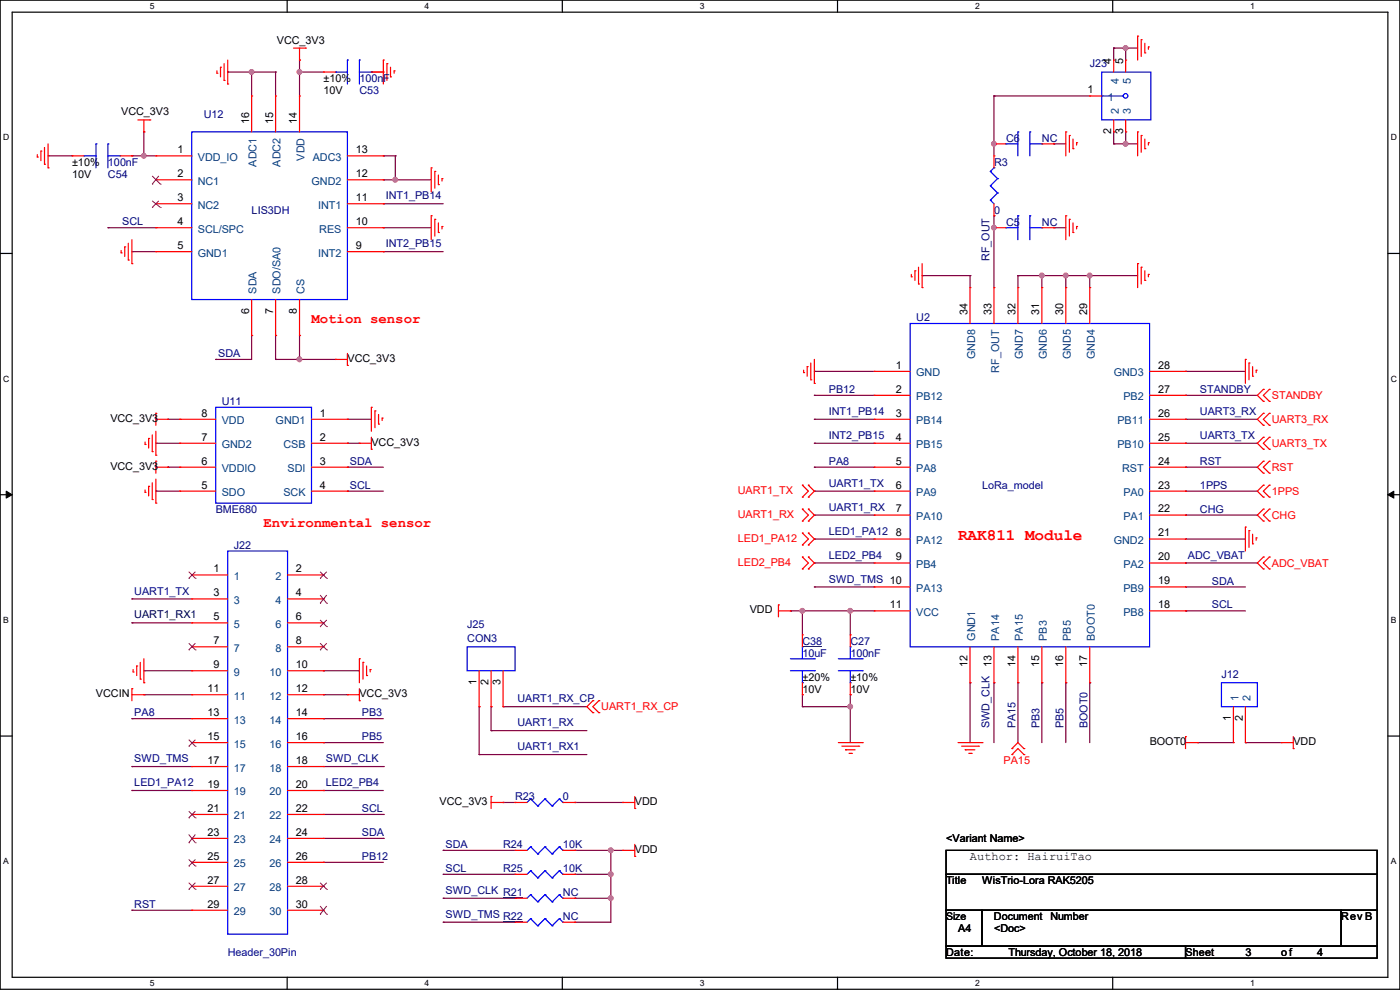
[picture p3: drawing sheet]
<svg xmlns="http://www.w3.org/2000/svg" width="297mm" height="210mm" viewBox="0 0 297 210" stroke-linecap="round" stroke-linejoin="round" font-family="sans-serif">
<path d="M0 0h297v209.8h-297zM2.6 2.6h291.8v204.7h-291.8z" fill="none" stroke="#000" stroke-width=".25"/>
<g fill="#fff">
<path d="M31.7 .3h1v2h-1z"/>
<path d="M31.7 207.6h1v1.9h-1z"/>
</g>
<path d="M60.9 0v2.6M60.9 207.3v2.5" fill="none" stroke="#000" stroke-width=".25"/>
<g fill="#fff">
<path d="M90.1 .3h1v2h-1z"/>
<path d="M90.1 207.6h1v1.9h-1z"/>
</g>
<path d="M119.3 0v2.6M119.3 207.3v2.5" fill="none" stroke="#000" stroke-width=".25"/>
<g fill="#fff">
<path d="M148.5 .3h.9v2h-.9z"/>
<path d="M148.5 207.6h.9v1.9h-.9z"/>
</g>
<path d="M177.7 0v2.6M177.7 207.3v2.5" fill="none" stroke="#000" stroke-width=".25"/>
<g fill="#fff">
<path d="M206.8 .3h1v2h-1z"/>
<path d="M206.8 207.6h1v1.9h-1z"/>
</g>
<path d="M236.1 0v2.6M236.1 207.3v2.5" fill="none" stroke="#000" stroke-width=".25"/>
<g fill="#fff">
<path d="M265.2 .3h1v2h-1z"/>
<path d="M265.2 207.6h1v1.9h-1z"/>
<path d="M.7 28.2h1.2v1.9h-1.2z"/>
<path d="M295.1 28.2h1.2v1.9h-1.2z"/>
<path d="M.7 79.3h1.2v2h-1.2z"/>
<path d="M295.1 79.3h1.2v2h-1.2z"/>
</g>
<path d="M0 53.8h2.6M294.4 53.8h2.6" fill="none" stroke="#000" stroke-width=".25"/>
<g fill="#fff">
<path d="M.7 130.5h1.2v2h-1.2z"/>
<path d="M295.1 130.5h1.1v2h-1.1z"/>
</g>
<path d="M0 104.9h2.6M294.4 104.9h2.6" fill="none" stroke="#000" stroke-width=".25"/>
<path d="M1.3 104.2l1.3 .7-1.3 .8zM294.4 104.9l1.3-.7v1.5z" fill="#000" stroke="#000" stroke-width=".21"/>
<g fill="#fff">
<path d="M.7 181.7h1.2v2h-1.2z"/>
<path d="M295.1 181.7h1.1v2h-1.1z"/>
</g>
<path d="M0 156.1h2.6M294.4 156.1h2.6M200.7 180.4h91.4v5.1h-91.4zM200.7 185.5h91.4v7.6h-91.4zM200.7 193.1h7.6v7.6h-7.6zM208.3 193.1h76.2v7.6h-76.2zM284.5 193.1h7.6v7.6h-7.6zM200.7 200.7h50.8v2.5h-50.8zM251.5 200.7h40.6v2.5h-40.6z" fill="none" stroke="#000" stroke-width=".25"/>
<g fill="none" stroke="#800040" stroke-width=".25">
<path d="M48.3 15.3h.1M48.3 15.3h10.2M53.4 15.3h.1M53.4 15.3v5.1M58.5 15.3h.1M58.5 15.3v5.1M63.5 12.7h.1M63.5 15.3h.1M63.5 12.7v7.7M63.5 15.3h5.1M78.8 15.3h.1M78.8 15.3h2.5"/>
<path d="M236.3 10.2h.1M236.3 10.2v2.5M236.3 10.2h5M238.8 10.2h.1M238.8 10.2v2.5M10.2 33.1h.1M10.2 33.1h5.1M28 33.1h.1M28 33.1h5.1M30.5 28h.1M30.5 33.1h.1M30.5 28v5.1"/>
<path d="M81.3 38.1h.1M81.3 33.1h.1M81.3 33.1h2.6M81.3 38.1h10.2M83.9 33.1h.1M83.9 38.1h.1M83.9 33.1v5M210.9 30.5h.1M210.9 20.4h.1M210.9 20.4v12.7M210.9 20.4h20.3M223.6 30.5h.1"/>
<path d="M223.6 30.5h2.5M236.3 28h.1M236.3 30.5h.1M236.3 30.5h5M236.3 28v2.5M238.8 28h.1M238.8 30.5h.1M238.8 28v2.5M22.9 48.3h.1M22.9 48.3h10.2M28 53.4h.1M28 53.4h5.1"/>
<path d="M81.3 53.4h.1M81.3 48.3h.1M81.3 43.2h.1M81.3 48.3h10.2M81.3 53.4h12.7M81.3 43.2h12.7M195.6 58.5h.1M195.6 58.5h10.2M205.8 58.5h.1M205.8 58.5v2.5M210.9 45.8h.1M210.9 48.3h.1"/>
<path d="M210.9 45.8v15.2M215.9 58.5h.1M215.9 58.5v2.5M215.9 58.5h25.4M221 58.5h.1M221 58.5v2.5M223.6 48.3h.1M223.6 48.3h2.5M226.1 58.5h.1M226.1 58.5v2.5M231.2 58.5h.1M231.2 58.5v2.5"/>
<path d="M45.8 76.2h.1M53.4 71.2h.1M53.4 71.2v5h-7.6M58.5 71.2h.1M58.5 76.2h.1M58.5 71.2v5M58.5 76.2h12.7M63.5 71.2h.1M63.5 76.2h.1M63.5 71.2v5M172.8 78.8h.1M172.8 78.8h12.7"/>
<path d="M251.5 78.8h.1M251.5 78.8h12.7M33.1 94h.1M33.1 94h5M35.6 88.9h.1M35.6 99.1h.1M35.6 88.9h2.5M35.6 99.1h2.5M73.7 88.9h.1M73.7 94h.1M73.7 99.1h.1M73.7 88.9h5.1"/>
<path d="M73.7 94h2.5M73.7 99.1h7.6M172.8 83.9h.1M172.8 88.9h.1M172.8 94h.1M172.8 99.1h.1M172.8 83.9h12.7M172.8 88.9h12.7M172.8 94h12.7M172.8 99.1h12.7M251.5 83.9h.1M251.5 88.9h.1"/>
<path d="M251.5 94h.1M251.5 99.1h.1M251.5 83.9h15.2M251.5 88.9h15.2M251.5 94h15.2M251.5 99.1h15.2M33.1 104.2h.1M33.1 104.2h5M73.7 104.2h.1M73.7 104.2h7.6M172.8 104.2h.1M172.8 109.3h.1"/>
<path d="M172.8 114.3h.1M172.8 119.4h.1M172.8 104.2h12.7M172.8 109.3h12.7M172.8 114.3h12.7M172.8 119.4h12.7M251.5 104.2h.1M251.5 109.3h.1M251.5 114.3h.1M251.5 119.4h.1M251.5 104.2h15.2M251.5 109.3h15.2"/>
<path d="M251.5 114.3h12.7M251.5 119.4h15.2M28 127h.1M28 132.1h.1M28 127h12.7M28 132.1h12.7M167.7 129.6h.1M167.7 129.6h17.8M170.2 129.6h.1M170.2 129.6v5.1M172.8 124.5h.1M172.8 124.5h12.7"/>
<path d="M180.4 129.6h.1M180.4 129.6v5.1M251.5 124.5h.1M251.5 129.6h.1M251.5 124.5h12.7M251.5 129.6h12.7M28 152.4h.1M28 152.4h12.7M30.5 142.3h.1M30.5 147.4h.1M30.5 142.3h10.2M30.5 147.4h10.2"/>
<path d="M68.6 142.3h.1M68.6 147.4h.1M68.6 152.4h.1M68.6 157.5h.1M68.6 142.3h7.6M68.6 152.4h12.7M68.6 147.4h5.1M68.6 157.5h12.7M101.6 149.9h.1M101.6 149.9v10.2M104.2 149.9h.1M104.2 155h.1"/>
<path d="M104.2 149.9v5.1M104.2 155h20.3M106.7 149.9h.1M106.7 149.9h17.8M170.2 147.4h.1M170.2 149.9h.1M170.2 147.4v2.5M170.2 149.9h10.2M180.4 147.4h.1M180.4 149.9h.1M180.4 147.4v10.1M205.8 144.8h.1"/>
<path d="M205.8 144.8v12.7M210.9 144.8h.1M210.9 144.8v12.7M215.9 144.8h.1M215.9 144.8v12.7M221 144.8h.1M221 144.8v12.7M226.1 144.8h.1M226.1 144.8v12.7M231.2 144.8h.1M231.2 144.8v12.7M254 157.5h.1"/>
<path d="M254 157.5h7.7M264.2 157.5h.1M264.2 157.5h7.6M28 167.7h.1M28 162.6h.1M28 167.7h12.7M28 162.6h12.7M68.6 167.7h.1M68.6 167.7h12.7M68.6 172.8h12.7M68.6 177.8h12.7M68.6 162.6h12.7"/>
<path d="M81.3 172.8h.1M81.3 177.8h.1M81.3 162.6h.1M101.6 160.1h.1M101.6 160.1h22.9M106.7 170.2h.1M106.7 170.2h2.6M122 170.2h.1M122 170.2h10.1M28 193.1h.1M28 193.1h12.7M68.6 182.9h.1"/>
<path d="M68.6 182.9h12.7M94 180.4h.1M94 185.5h.1M94 190.5h.1M94 195.6h.1M94 180.4h15.3M94 185.5h15.3M94 190.5h15.3M94 195.6h15.3M122 180.4h.1M122 185.5h.1M122 190.5h.1"/>
<path d="M122 195.6h.1M122 180.4h10.1M122 185.5h7.6M122 190.5h7.6M129.6 180.4h.1M129.6 185.5h.1M129.6 190.5h.1M129.6 180.4v15.2h-7.6"/>
</g>
<g fill="#f0f" stroke="#f0f" stroke-width=".25">
<circle cx="226.1" cy="58.4" r=".49"/>
<circle cx="221" cy="58.4" r=".49"/>
<circle cx="231.2" cy="58.4" r=".49"/>
<circle cx="170.2" cy="129.6" r=".49"/>
<circle cx="180.4" cy="129.6" r=".49"/>
<circle cx="180.4" cy="149.9" r=".49"/>
<circle cx="129.6" cy="180.4" r=".49"/>
<circle cx="210.8" cy="48.3" r=".49"/>
<circle cx="30.5" cy="33" r=".49"/>
<circle cx="63.5" cy="76.2" r=".49"/>
<circle cx="83.8" cy="38.1" r=".49"/>
<circle cx="53.4" cy="15.3" r=".49"/>
<circle cx="63.5" cy="15.3" r=".49"/>
<circle cx="210.8" cy="30.5" r=".49"/>
<circle cx="238.8" cy="30.5" r=".49"/>
<circle cx="238.8" cy="10.2" r=".49"/>
<circle cx="129.6" cy="190.5" r=".49"/>
<circle cx="129.6" cy="185.4" r=".49"/>
</g>
<g fill="none" stroke="#f00" stroke-width=".25">
<path d="M46 15.5h.1M46 15v.5M46.8 14.3h.1M46.8 14.3v2M47.5 17.1h.1M47.5 13.5v3.6M48.3 17.8h.1M48.3 12.7v5.1M62.3 10.2h2.5M63.5 12.7h.1M63.5 10.2v2.5M64.8 10.2h.1"/>
<path d="M68.6 15.3h.1M68.6 15.3h2.6M78.8 15.3h2.5M81.3 12.7h.1M81.3 15.3h.1M81.3 12.7v5.1M82.1 13.5h.1M82.1 13.5v3.6M82.8 16.3h.1M82.8 14.3v2M83.6 15h.1M83.6 15v.5"/>
<path d="M236.3 12.7h.1M236.3 12.7v2.6M238.8 12.7h.1M238.8 12.7v2.6M241.3 7.7h.1M241.3 7.7v5M242.1 8.4h.1M242.1 8.4v3.6M242.9 11.2h.1M242.9 9.2v2M243.6 9.9h.1M243.6 9.9v.6"/>
<path d="M7.9 33.3h.1M7.9 32.8v.5M8.7 32h.1M8.7 32v2.1M9.4 34.8h.1M9.4 31.3v3.5M10.2 35.6h.1M10.2 30.5v5.1M15.3 33.1h.1M15.3 33.1h2.5M25.4 33.1h2.6M28 33.1h.1"/>
<path d="M29.3 25.4h2.5M30.5 28h.1M30.5 25.4v2.6M31.8 25.4h.1M33.1 33.1h.1M33.1 38.1h.1M33.1 33.1h7.6M33.1 38.1h7.6M53.4 20.4h.1M53.4 20.4v7.6M58.5 20.4h.1M58.5 20.4v7.6"/>
<path d="M63.5 20.4h.1M63.5 20.4v7.6M73.7 33.1h7.6M73.7 38.1h7.6M81.3 33.1h.1M81.3 38.1h.1M91.5 35.6h.1M91.5 35.6v5.1M92.2 36.4h.1M92.2 36.4v3.5M93 39.2h.1M93 37.1v2.1"/>
<path d="M93.8 37.9h.1M93.8 37.9v.5M210.9 30.5h.1M210.9 33.1h.1M210.9 30.5h2.5M210.9 33.1v2.5M221 30.5h2.6M223.6 30.5h.1M226.1 28h.1M226.1 28v5.1M226.9 28.7h.1M226.9 28.7v3.6"/>
<path d="M227.6 31.5h.1M227.6 29.5v2M228.4 30.3h.1M228.4 30.3v.5M231.2 20.4h.1M231.2 20.4h2.5M236.3 28h.1M236.3 25.4v2.6M238.8 28h.1M238.8 25.4v2.6M241.3 28h.1M241.3 28v5.1"/>
<path d="M242.1 28.7h.1M242.1 28.7v3.6M242.9 31.5h.1M242.9 29.5v2M243.6 30.3h.1M243.6 30.3v.5M25.7 53.6h.1M25.7 53.1v.5M26.5 52.4h.1M26.5 52.4v2M27.2 55.2h.1M27.2 51.6v3.6"/>
<path d="M28 55.9h.1M28 50.8v5.1M33.1 43.2h.1M33.1 48.3h.1M33.1 53.4h.1M33.1 48.3h7.6M33.1 43.2h7.6M33.1 53.4h7.6M73.7 48.3h7.6M73.7 43.2h7.6M73.7 53.4h7.6M81.3 43.2h.1"/>
<path d="M81.3 48.3h.1M81.3 53.4h.1M91.5 45.8h.1M91.5 45.8v5M92.2 46.5h.1M92.2 46.5v3.6M93 49.3h.1M93 47.3v2M93.8 48h.1M93.8 48v.6M193.3 58.7h.1M193.3 58.2v.5"/>
<path d="M194.1 57.4h.1M194.1 57.4v2.1M194.9 56.7v3.5M195.6 55.9v5.1M210.9 48.3h.1M210.9 45.8h.1M210.9 48.3h2.5M210.9 43.2v2.6M221 48.3h2.6M223.6 48.3h.1M226.1 45.8h.1M226.1 45.8v5"/>
<path d="M226.9 46.5h.1M226.9 46.5v3.6M227.6 49.3h.1M227.6 47.3v2M228.4 48h.1M228.4 48v.6M241.3 55.9h.1M241.3 55.9v5.1M242.1 56.7h.1M242.1 56.7v3.5M242.9 59.5h.1M242.9 57.4v2.1"/>
<path d="M243.6 58.2h.1M243.6 58.2v.5M53.4 71.2h.1M53.4 63.5v7.7M58.5 71.2h.1M58.5 63.5v7.7M63.5 71.2h.1M63.5 63.5v7.7M71.2 76.2h.1M71.2 76.2h2.5M73.7 77.5h.1M73.7 75v2.5"/>
<path d="M170.5 79h.1M170.5 78.5v.5M171.2 77.8h.1M171.2 77.8v2M172 77v3.6M172.8 76.2v5.1M185.5 78.8h.1M185.5 78.8h7.6M194.9 60.2h.1M195.6 61h.1M205.8 61h.1M205.8 61v7.6"/>
<path d="M210.9 61h.1M210.9 61v7.6M215.9 61h.1M215.9 61v7.6M221 61h.1M221 61v7.6M226.1 61h.1M226.1 61v7.6M231.2 61h.1M231.2 61v7.6M243.9 78.8h7.6M251.5 78.8h.1"/>
<path d="M264.2 76.2h.1M264.2 76.2v5.1M265 77h.1M265 77v3.6M265.7 79.8h.1M265.7 77.8v2M266.5 78.5h.1M266.5 78.5v.5M30.8 94.3h.1M30.8 93.8v.5M31.5 93h.1M31.5 93v2"/>
<path d="M32.3 95.8h.1M32.3 92.2v3.6M33.1 87.7h.1M33.1 97.8h.1M33.1 96.6h.1M33.1 88.9h2.5M33.1 87.7v2.5M33.1 91.5v5.1M33.1 97.8v2.6M33.1 99.1h2.5M35.6 88.9h.1M35.6 99.1h.1"/>
<path d="M38.1 88.9h.1M38.1 94h.1M38.1 99.1h.1M38.1 94h7.7M38.1 88.9h7.7M38.1 99.1h7.7M66.1 94h7.6M66.1 88.9h7.6M66.1 99.1h7.6M73.7 88.9h.1M73.7 94h.1M73.7 99.1h.1"/>
<path d="M76.2 94h.1M76.2 94h2.6M78.8 95.3h.1M78.8 86.4h.1M78.8 86.4v5.1M78.8 92.8v2.5M79.5 87.2h.1M79.5 87.2v3.5M80.3 90h.1M80.3 87.9v2.1M81.1 88.7h.1M81.1 88.7v.5"/>
<path d="M172 80.6h.1M172.8 81.3h.1M185.5 83.9h.1M185.5 88.9h.1M185.5 94h.1M185.5 99.1h.1M185.5 94h7.6M185.5 88.9h7.6M185.5 99.1h7.6M185.5 83.9h7.6M243.9 94h7.6M243.9 88.9h7.6"/>
<path d="M243.9 99.1h7.6M243.9 83.9h7.6M251.5 83.9h.1M251.5 88.9h.1M251.5 94h.1M251.5 99.1h.1M268 87.7h.1M268 90.2h.1M268 92.8h.1M268 95.3h.1M268 82.6h.1M268 85.1h.1"/>
<path d="M268 97.8h.1M268 87.7l-1.3 1.2 1.3 1.3M268 92.8l-1.3 1.2 1.3 1.3M268 82.6l-1.3 1.3 1.3 1.2M268 97.8l-1.3 1.3 1.3 1.3M269.3 90.2h.1M269.3 87.7h.1M269.3 95.3h.1M269.3 92.8h.1M269.3 85.1h.1M269.3 82.6h.1M269.3 97.8h.1"/>
<path d="M269.3 87.7l-1.3 1.2 1.3 1.3M269.3 92.8l-1.3 1.2 1.3 1.3M269.3 82.6l-1.3 1.3 1.3 1.2M269.3 97.8l-1.3 1.3 1.3 1.3M30.8 104.4h.1M30.8 103.9v.5M31.5 103.2h.1M31.5 103.2v2M32.3 106h.1M32.3 102.4v3.6M33.1 106.7h.1M33.1 101.6v5.1"/>
<path d="M38.1 104.2h.1M38.1 104.2h7.7M66.1 104.2h7.6M73.7 104.2h.1M170.2 102.9h.1M170.2 105.5h.1M170.2 113.1h.1M170.2 115.6h.1M170.2 118.2h.1M170.2 108h.1M170.2 110.5h.1M170.2 102.9l1.3 1.3-1.3 1.3"/>
<path d="M170.2 113.1l1.3 1.2-1.3 1.3M170.2 118.2l1.3 1.2-1.3 1.3M170.2 108l1.3 1.3-1.3 1.2M171.5 105.5h.1M171.5 102.9h.1M171.5 115.6h.1M171.5 113.1h.1M171.5 118.2h.1M171.5 110.5h.1M171.5 108h.1M171.5 102.9l1.3 1.3-1.3 1.3M171.5 113.1l1.3 1.2-1.3 1.3"/>
<path d="M171.5 118.2l1.3 1.2-1.3 1.3M171.5 108l1.3 1.3-1.3 1.2M185.5 104.2h.1M185.5 109.3h.1M185.5 114.3h.1M185.5 119.4h.1M185.5 104.2h7.6M185.5 109.3h7.6M185.5 114.3h7.6M185.5 119.4h7.6M243.9 104.2h7.6M243.9 109.3h7.6"/>
<path d="M243.9 114.3h7.6M243.9 119.4h7.6M251.5 104.2h.1M251.5 109.3h.1M251.5 114.3h.1M251.5 119.4h.1M264.2 111.8h.1M264.2 111.8v5.1M265 112.6h.1M265 112.6v3.5M265.7 115.4h.1M265.7 113.3v2.1"/>
<path d="M266.5 114.1h.1M266.5 114.1v.5M268 100.4h.1M268 102.9h.1M268 105.5h.1M268 108h.1M268 110.5h.1M268 118.2h.1M268 102.9l-1.3 1.3 1.3 1.3M268 108l-1.3 1.3 1.3 1.2M268 118.2l-1.3 1.2 1.3 1.3M269.3 100.4h.1"/>
<path d="M269.3 105.5h.1M269.3 102.9h.1M269.3 110.5h.1M269.3 108h.1M269.3 118.2h.1M269.3 102.9l-1.3 1.3 1.3 1.3M269.3 108l-1.3 1.3 1.3 1.2M269.3 118.2l-1.3 1.2 1.3 1.3M30.5 139.7v5.1M40.7 122h.1M40.7 127h.1M40.7 132.1h.1"/>
<path d="M40.7 137.2h.1M40.7 122h7.6M40.7 127h7.6M40.7 132.1h7.6M40.7 137.2h7.6M61 122h7.6M61 127h7.6M61 132.1h7.6M61 137.2h7.6M68.6 122h.1M68.6 127h.1M68.6 132.1h.1"/>
<path d="M68.6 137.2h.1M76.2 139.7h.1M76.2 139.7v5.1M165.1 128.3h.1M165.1 129.6h2.6M165.1 128.3v2.6M167.7 129.6h.1M170.2 120.7h.1M170.2 134.7h.1M170.2 134.7v2.5M171.5 120.7h.1M180.4 134.7h.1"/>
<path d="M180.4 134.7v2.5M185.5 124.5h.1M185.5 129.6h.1M185.5 129.6h7.6M185.5 124.5h7.6M205.8 137.2v7.6M210.9 137.2v7.6M215.9 137.2v7.6M221 137.2v7.6M226.1 137.2v7.6M231.2 137.2v7.6M243.9 129.6h7.6"/>
<path d="M243.9 124.5h7.6M251.5 124.5h.1M251.5 129.6h.1M268 120.7h.1M269.3 120.7h.1M28 146.1h.1M28 147.4h2.5M28 146.1v2.5M28.2 142.5h.1M28.2 142v.5M29 141.3h.1M29 141.3v2"/>
<path d="M29.8 144.1h.1M29.8 140.5v3.6M30.5 144.8h.1M30.5 147.4h.1M40.7 142.3h.1M40.7 147.4h.1M40.7 152.4h.1M40.7 157.5h.1M40.7 157.5h7.6M40.7 147.4h7.6M40.7 142.3h7.6M40.7 152.4h7.6"/>
<path d="M61 157.5h7.6M61 147.4h7.6M61 142.3h7.6M61 152.4h7.6M68.6 142.3h.1M68.6 147.4h.1M68.6 152.4h.1M68.6 157.5h.1M73.7 147.4h.1M73.7 147.4h2.5M76.2 148.6h.1M76.2 146.1v2.5"/>
<path d="M77 140.5h.1M77 140.5v3.6M77.8 143.3h.1M77.8 141.3v2M78.5 142h.1M78.5 142v.5M101.6 149.9h.1M101.6 142.3v7.6M104.2 149.9h.1M104.2 142.3v7.6M106.7 149.9h.1M106.7 142.3v7.6"/>
<path d="M125.8 148.6h.1M125.8 151.2h.1M125.8 148.6l-1.3 1.3 1.3 1.3M127 151.2h.1M127 148.6h.1M127 148.6l-1.2 1.3 1.2 1.3M170.2 147.4h.1M170.2 144.8v2.6M177.8 157.5h5.1M178.6 158.3h3.6M179.4 159h.1M179.4 159h2"/>
<path d="M180.1 159.8h.5M180.4 147.4h.1M180.4 144.8v2.6M180.6 159.8h.1M182.2 158.3h.1M182.9 157.5h.1M203.2 157.5h5.1M204 158.3h3.6M204.8 159h.1M204.8 159h2M205.5 159.8h.5M205.8 144.8h.1"/>
<path d="M206 159.8h.1M207.6 158.3h.1M208.3 157.5h.1M210.9 144.8h.1M214.7 158.8h.1M214.7 158.8l1.2-1.3 1.3 1.3M215.9 144.8h.1M217.2 158.8h.1M221 144.8h.1M226.1 144.8h.1M231.2 144.8h.1M251.5 156.3h.1"/>
<path d="M251.5 157.5h2.5M251.5 156.3v2.5M254 157.5h.1M261.7 157.5h.1M261.7 149.9v7.6M264.2 157.5h.1M264.2 149.9v7.6M271.8 157.5h.1M271.8 157.5h2.6M274.4 158.8h.1M274.4 156.3v2.5M40.7 162.6h.1"/>
<path d="M40.7 167.7h.1M40.7 172.8h.1M40.7 177.8h.1M40.7 162.6h7.6M40.7 167.7h7.6M40.7 172.8h7.6M40.7 177.8h7.6M61 162.6h7.6M61 167.7h7.6M61 172.8h7.6M61 177.8h7.6M68.6 162.6h.1"/>
<path d="M68.6 167.7h.1M68.6 172.8h.1M68.6 177.8h.1M104.2 169h.1M104.2 170.2h2.5M104.2 169v2.5M106.7 170.2h.1M109.3 170.2h.1M109.3 170.2h2.5M119.4 170.2h2.6M122 170.2h.1M132.1 170.2h.1"/>
<path d="M132.1 170.2h2.6M134.7 171.5h.1M134.7 169v2.5M134.7 179.1v2.6M214.7 160.1h.1M214.7 160.1l1.2-1.3 1.3 1.3M217.2 160.1h.1M40.7 182.9h.1M40.7 188h.1M40.7 193.1h.1M40.7 182.9h7.6M40.7 188h7.6"/>
<path d="M40.7 193.1h7.6M61 182.9h7.6M61 188h7.6M61 193.1h7.6M68.6 182.9h.1M68.6 188h.1M68.6 193.1h.1M109.3 180.4h.1M109.3 195.6h.1M109.3 190.5h.1M109.3 185.5h.1M109.3 180.4h2.5"/>
<path d="M109.3 195.6h2.5M109.3 190.5h2.5M109.3 185.5h2.5M119.4 180.4h2.6M119.4 195.6h2.6M119.4 190.5h2.6M119.4 185.5h2.6M122 180.4h.1M122 195.6h.1M122 190.5h.1M122 185.5h.1M132.1 180.4h.1"/>
<path d="M132.1 180.4h2.6M134.7 181.7h.1"/>
</g>
<g fill="none" stroke="#00f" stroke-width=".25">
<path d="M71.2 15.3h.1M71.2 15.3h2.5M73.7 12.7h.1M73.7 12.7v5.1M76.2 12.7h.1M76.2 12.7v5.1M76.2 15.3h2.6M78.8 15.3h.1M233.7 15.3h10.4v10.1h-10.4zM17.8 33.1h.1M17.8 33.1h2.6M20.4 30.5h.1"/>
<path d="M20.4 30.5v5.1M22.9 30.5h.1M22.9 30.5v5.1M22.9 33.1h2.5M25.4 33.1h.1M40.7 28h33v35.5h-33zM210.1 39.4h.1M210.1 36.4h.1M210.1 39.4l1.5 1.5M210.1 36.4l1.5 1.5M210.9 35.6h.1M210.9 35.6l-.8 .8"/>
<path d="M211.6 37.9h.1M211.6 37.9l-1.5 1.5M213.4 30.5h.1M213.4 30.5h2.5M215.9 28h.1M215.9 28v5.1M218.5 28h.1M218.5 28v5.1M218.5 30.5h2.5M221 30.5h.1M233.7 20.4h.1M233.7 20.4h4.6"/>
<path d="M210.1 42.5h.1M210.1 42.5l.8 .7M211.6 40.9h.1M211.6 40.9l-1.5 1.6M213.4 48.3h.1M213.4 48.3h2.5M215.9 45.8h.1M215.9 45.8v5M218.5 45.8h.1M218.5 45.8v5M218.5 48.3h2.5M221 48.3h.1"/>
<path d="M193.1 68.6h50.8v68.6h-50.8zM45.8 86.4h20.3v20.3h-20.3zM48.3 116.9h12.7v81.3h-12.7zM99.1 137.2h10.2v5.1h-10.2zM167.7 139.7h5.1M170.2 137.2h.1M170.2 137.2v2.5M172.8 139.7h.1M177.8 139.7h5.1M180.4 137.2h.1M180.4 137.2v2.5M182.9 139.7h.1"/>
<path d="M167.7 142.3h5.1M170.2 144.8h.1M170.2 142.3v2.5M172.8 142.3h.1M177.8 142.3h5.1M180.4 144.8h.1M180.4 142.3v2.5M182.9 142.3h.1M259.1 144.8h7.6v5.1h-7.6zM112.6 179.6h.1M112.6 169.5h.1M112.6 179.6l-.8 .8"/>
<path d="M112.6 179.6l1.5 1.5M112.6 169.5l-.8 .7M112.6 169.5l1.5 1.5M114.1 171h.1M115.6 179.6h.1M115.6 169.5h.1M115.6 179.6l-1.5 1.5M115.6 179.6l1.5 1.5M115.6 169.5l-1.5 1.5M115.6 169.5l1.5 1.5M117.1 171h.1M118.7 179.6h.1"/>
<path d="M118.7 169.5h.1M118.7 179.6l-1.6 1.5M118.7 179.6l.7 .8M118.7 169.5l-1.6 1.5M118.7 169.5l.7 .7M119.4 170.2h.1M112.6 194.9h.1M112.6 189.8h.1M112.6 184.7h.1M112.6 194.9l-.8 .7M112.6 194.9l1.5 1.5M112.6 189.8l-.8 .7"/>
<path d="M112.6 189.8l1.5 1.5M112.6 184.7l-.8 .8M112.6 184.7l1.5 1.5M114.1 181.1h.1M114.1 196.4h.1M114.1 191.3h.1M114.1 186.2h.1M115.6 194.9h.1M115.6 189.8h.1M115.6 184.7h.1M115.6 194.9l-1.5 1.5M115.6 194.9l1.5 1.5"/>
<path d="M115.6 189.8l-1.5 1.5M115.6 189.8l1.5 1.5M115.6 184.7l-1.5 1.5M115.6 184.7l1.5 1.5M117.1 181.1h.1M117.1 196.4h.1M117.1 191.3h.1M117.1 186.2h.1M118.7 194.9h.1M118.7 189.8h.1M118.7 184.7h.1M118.7 194.9l-1.6 1.5"/>
<path d="M118.7 194.9l.7 .7M118.7 189.8l-1.6 1.5M118.7 189.8l.7 .7M118.7 184.7l-1.6 1.5M118.7 184.7l.7 .8M119.4 180.4h.1M119.4 195.6h.1M119.4 190.5h.1M119.4 185.5h.1"/>
<circle cx="238.8" cy="20.3" r=".49"/>
</g>
<g fill="none" stroke="#804000" stroke-width=".21">
<path d="M32.3 39.1h.1M32.3 37.3l1.7 1.8M33.7 37.3l-1.4 1.8M34 39.1h.1M32.3 44h.1M32.3 42.6l1.7 1.4M33.7 42.6l-1.4 1.4M34 44h.1M40 122.7h.1M40 137.9h.1M40 121.3l1.5 1.4M40 136.4l1.5 1.5"/>
<path d="M41.5 122.7h.1M41.5 137.9h.1M41.5 121.3l-1.5 1.4M41.5 136.4l-1.5 1.5M67.9 122.7h.1M67.9 128h.1M67.9 132.9h.1M67.9 137.9h.1M67.9 121.3l1.4 1.4M67.9 126.2l1.4 1.8M67.9 131.5l1.4 1.4M67.9 136.4l1.4 1.5"/>
<path d="M69.3 122.7h.1M69.3 128h.1M69.3 132.9h.1M69.3 137.9h.1M69.3 121.3l-1.4 1.4M69.3 126.2l-1.4 1.8M69.3 131.5l-1.4 1.4M69.3 136.4l-1.4 1.5M40 158.3h.1M40 156.9l1.5 1.4M41.5 158.3h.1M41.5 156.9l-1.5 1.4"/>
<path d="M40 173.5h.1M40 178.8h.1M40 172.1l1.5 1.4M40 177l1.5 1.8M41.5 173.5h.1M41.5 178.8h.1M41.5 172.1l-1.5 1.4M41.5 177l-1.5 1.8M40 183.7h.1M40 188.7h.1M40 182.3l1.5 1.4M40 187.2l1.5 1.5"/>
<path d="M41.5 183.7h.1M41.5 188.7h.1M41.5 182.3l-1.5 1.4M41.5 187.2l-1.5 1.5M67.9 188.7h.1M67.9 193.9h.1M67.9 187.2l1.4 1.5M67.9 192.2l1.4 1.7M69.3 188.7h.1M69.3 193.9h.1M69.3 187.2l-1.4 1.5M69.3 192.2l-1.4 1.7"/>
</g>
<path d="M170.2 137.1h4.2M106.7 195.5h4.2M106.7 190.4h4.2" fill="none" stroke="#000080" stroke-width=".21"/>
<text font-size="3.4" fill="#f00" x="203.2" y="114.6">RAK811 Module</text>
<g font-size="3" fill="#f00">
<text x="66.1" y="68.5">Motion sensor</text>
<text x="55.9" y="111.7">Environmental sensor</text>
</g>
<text font-size="2.5" x="205.8" y="182.5">Author: HairuiTao</text>
<g font-size="2.3">
<text x="58.7" y="9.2">VCC_3V3</text>
<text x="68.6" y="17.4">±10%</text>
<text x="235.7" y="13.5" transform="rotate(-90 235.7 13.5)">4</text>
<text x="238.3" y="13.5" transform="rotate(-90 238.3 13.5)">5</text>
<text x="68.6" y="19.9">10V</text>
<text x="230.7" y="19.8">1</text>
<text x="25.7" y="24.5">VCC_3V3</text>
<text x="52.8" y="26.2" transform="rotate(-90 52.8 26.2)">16</text>
<text x="57.9" y="26.2" transform="rotate(-90 57.9 26.2)">15</text>
<text x="63" y="26.2" transform="rotate(-90 63 26.2)">14</text>
<text x="235.7" y="28.5" transform="rotate(-90 235.7 28.5)">2</text>
<text x="238.3" y="28.5" transform="rotate(-90 238.3 28.5)">3</text>
<text x="15.3" y="35.1">±10%</text>
<text x="37.6" y="32.5">1</text>
<text x="75.5" y="32.5">13</text>
<text x="15.3" y="37.7">10V</text>
<text x="37.6" y="37.6">2</text>
<text x="75.5" y="37.6">12</text>
<text x="37.6" y="42.7">3</text>
<text x="37.6" y="47.8">4</text>
<text x="75.5" y="42.7">11</text>
<text x="75.5" y="47.8">10</text>
<text x="37.6" y="52.8">5</text>
<text x="75.5" y="52.8">9</text>
<text x="52.8" y="66.6" transform="rotate(-90 52.8 66.6)">6</text>
<text x="57.9" y="66.6" transform="rotate(-90 57.9 66.6)">7</text>
<text x="63" y="66.6" transform="rotate(-90 63 66.6)">8</text>
<text x="205.2" y="66.8" transform="rotate(-90 205.2 66.8)">34</text>
<text x="210.3" y="66.8" transform="rotate(-90 210.3 66.8)">33</text>
<text x="215.4" y="66.8" transform="rotate(-90 215.4 66.8)">32</text>
<text x="220.5" y="66.8" transform="rotate(-90 220.5 66.8)">31</text>
<text x="225.6" y="66.8" transform="rotate(-90 225.6 66.8)">30</text>
<text x="230.6" y="66.8" transform="rotate(-90 230.6 66.8)">29</text>
<text x="73.7" y="76.8">VCC_3V3</text>
<text x="190" y="78.2">1</text>
<text x="190" y="83.3">2</text>
<text x="245.7" y="78.2">28</text>
<text x="245.7" y="83.3">27</text>
<text x="23.4" y="89.5">VCC_3V3</text>
<text x="42.7" y="88.4">8</text>
<text x="67.9" y="88.4">1</text>
<text x="190" y="88.4">3</text>
<text x="245.7" y="88.4">26</text>
<text x="42.7" y="93.5">7</text>
<text x="67.9" y="93.5">2</text>
<text x="78.8" y="94.6">VCC_3V3</text>
<text x="190" y="93.5">4</text>
<text x="245.7" y="93.5">25</text>
<text x="23.4" y="99.7">VCC_3V3</text>
<text x="42.7" y="98.6">6</text>
<text x="67.9" y="98.6">3</text>
<text x="190" y="98.6">5</text>
<text x="245.7" y="98.6">24</text>
<text x="42.7" y="103.6">5</text>
<text x="67.9" y="103.6">4</text>
<text x="190" y="103.6">6</text>
<text x="245.7" y="103.6">23</text>
<text x="190" y="108.7">7</text>
<text x="190" y="113.8">8</text>
<text x="245.7" y="108.7">22</text>
<text x="245.7" y="113.8">21</text>
<text x="190" y="118.9">9</text>
<text x="245.7" y="118.9">20</text>
<text x="45.3" y="121.4">1</text>
<text x="62.8" y="121.4">2</text>
<text x="245.7" y="124">19</text>
<text x="45.3" y="126.5">3</text>
<text x="45.3" y="131.6">5</text>
<text x="62.8" y="126.5">4</text>
<text x="62.8" y="131.6">6</text>
<text x="159.1" y="130.1">VDD</text>
<text x="188.8" y="129">11</text>
<text x="245.7" y="129">18</text>
<text x="45.3" y="136.7">7</text>
<text x="62.8" y="136.7">8</text>
<text x="45.3" y="141.7">9</text>
<text x="62.8" y="141.7">10</text>
<text x="205.2" y="141.5" transform="rotate(-90 205.2 141.5)">12</text>
<text x="210.3" y="141.5" transform="rotate(-90 210.3 141.5)">13</text>
<text x="215.4" y="141.5" transform="rotate(-90 215.4 141.5)">14</text>
<text x="220.5" y="141.5" transform="rotate(-90 220.5 141.5)">15</text>
<text x="225.6" y="141.5" transform="rotate(-90 225.6 141.5)">16</text>
<text x="230.6" y="141.5" transform="rotate(-90 230.6 141.5)">17</text>
<text x="20.4" y="147.9">VCCIN</text>
<text x="44" y="146.8">11</text>
<text x="62.8" y="146.8">12</text>
<text x="76.2" y="147.9">VCC_3V3</text>
<text x="101.1" y="145.3" transform="rotate(-90 101.1 145.3)">1</text>
<text x="103.6" y="145.3" transform="rotate(-90 103.6 145.3)">2</text>
<text x="106.2" y="145.3" transform="rotate(-90 106.2 145.3)">3</text>
<text x="170.2" y="144.4">±20%</text>
<text x="170.2" y="146.9">10V</text>
<text x="180.4" y="144.4">±10%</text>
<text x="180.4" y="146.9">10V</text>
<text x="44" y="151.9">13</text>
<text x="62.8" y="151.9">14</text>
<text x="261.1" y="153" transform="rotate(-90 261.1 153)">1</text>
<text x="263.7" y="153" transform="rotate(-90 263.7 153)">2</text>
<text x="44" y="157">15</text>
<text x="62.8" y="157">16</text>
<text x="243.9" y="158.1">BOOT0</text>
<text x="274.4" y="158.1">VDD</text>
<text x="44" y="162.1">17</text>
<text x="44" y="167.1">19</text>
<text x="62.8" y="162.1">18</text>
<text x="62.8" y="167.1">20</text>
<text x="44" y="172.2">21</text>
<text x="62.8" y="172.2">22</text>
<text x="93.3" y="170.8">VCC_3V3</text>
<text x="134.7" y="170.8">VDD</text>
<text x="44" y="177.3">23</text>
<text x="62.8" y="177.3">24</text>
<text x="200.7" y="178.6">&lt;Variant Name&gt;</text>
<text x="44" y="182.4">25</text>
<text x="62.8" y="182.4">26</text>
<text x="134.7" y="180.9">VDD</text>
<text x="44" y="187.5">27</text>
<text x="62.8" y="187.5">28</text>
<text x="200.7" y="187.5">Title</text>
<text x="208.3" y="187.5">WisTrio-Lora RAK5205</text>
<text x="44" y="192.5">29</text>
<text x="62.8" y="192.5">30</text>
<text x="203.3" y="197.7">A4</text>
<text x="210.9" y="195.2">Document</text>
<text x="210.9" y="197.7">&lt;Doc&gt;</text>
<text x="222.8" y="195.2">Number</text>
<text x="284.5" y="195.2">Rev B</text>
<text x="200.7" y="202.8">Date:</text>
<text x="213.9" y="202.8">Thursday, October 18, 2018</text>
<text x="251.5" y="202.8">Sheet</text>
<text x="264.2" y="202.8">3</text>
<text x="271.8" y="202.8">of</text>
<text x="279.5" y="202.8">4</text>
</g>
<g font-size="2.3" fill="#000080">
<text x="76.2" y="17.4">100nF</text>
<text x="231.2" y="14.3">J23</text>
<text x="76.2" y="19.9">C53</text>
<text x="43.2" y="25">U12</text>
<text x="22.9" y="35.1">100nF</text>
<text x="210.9" y="35.1">R3</text>
<text x="213.4" y="30.1">C6</text>
<text x="221" y="30.1">NC</text>
<text x="22.9" y="37.7">C54</text>
<text x="26" y="47.8">SCL</text>
<text x="53.4" y="45.3">LIS3DH</text>
<text x="81.8" y="42.3">INT1_PB14</text>
<text x="210.9" y="45.3">0</text>
<text x="213.4" y="47.8">C5</text>
<text x="221" y="47.8">NC</text>
<text x="81.8" y="52.5">INT2_PB15</text>
<text x="209.9" y="55.4" transform="rotate(-90 209.9 55.4)">RF_OUT</text>
<text x="194.4" y="68.2">U2</text>
<text x="46.3" y="75.7">SDA</text>
<text x="175.8" y="83.4">PB12</text>
<text x="254.6" y="83.4">STANDBY</text>
<text x="47" y="85.9">U11</text>
<text x="175.8" y="88">INT1_PB14</text>
<text x="254.6" y="88">UART3_RX</text>
<text x="175.8" y="93.1">INT2_PB15</text>
<text x="254.6" y="93.1">UART3_TX</text>
<text x="74.2" y="98.6">SDA</text>
<text x="175.8" y="98.6">PA8</text>
<text x="254.6" y="98.6">RST</text>
<text x="74.2" y="103.7">SCL</text>
<text x="175.8" y="103.3">UART1_TX</text>
<text x="208.3" y="103.7">LoRa_model</text>
<text x="254.6" y="103.7">1PPS</text>
<text x="45.8" y="108.8">BME680</text>
<text x="175.8" y="108.3">UART1_RX</text>
<text x="175.8" y="113.4">LED1_PA12</text>
<text x="254.6" y="108.8">CHG</text>
<text x="49.6" y="116.4">J22</text>
<text x="175.8" y="118.5">LED2_PB4</text>
<text x="252" y="118.5">ADC_VBAT</text>
<text x="175.8" y="123.6">SWD_TMS 10</text>
<text x="257.1" y="124">SDA</text>
<text x="28.5" y="126.1">UART1_TX</text>
<text x="257.1" y="129.1">SCL</text>
<text x="99.1" y="133.2">J25</text>
<text x="99.1" y="136.2">CON3</text>
<text x="170.2" y="136.7">C38</text>
<text x="180.4" y="136.7">C27</text>
<text x="170.2" y="139.3">10uF</text>
<text x="180.4" y="139.3">100nF</text>
<text x="259.1" y="143.8">J12</text>
<text x="109.8" y="149">UART1_RX_CP</text>
<text x="28.5" y="151.9">PA8</text>
<text x="76.8" y="151.9">PB3</text>
<text x="109.8" y="154.1">UART1_RX</text>
<text x="209.9" y="154.5" transform="rotate(-90 209.9 154.5)">SWD_CLK</text>
<text x="215.4" y="154.5" transform="rotate(-90 215.4 154.5)">PA15</text>
<text x="220.5" y="154.5" transform="rotate(-90 220.5 154.5)">PB3</text>
<text x="225.6" y="154.5" transform="rotate(-90 225.6 154.5)">PB5</text>
<text x="230.7" y="154.5" transform="rotate(-90 230.7 154.5)">BOOT0</text>
<text x="28.5" y="161.7">SWD_TMS</text>
<text x="69.1" y="161.7">SWD_CLK</text>
<text x="76.8" y="157">PB5</text>
<text x="109.8" y="159.1">UART1_RX1</text>
<text x="28.5" y="166.8">LED1_PA12</text>
<text x="69.1" y="166.8">LED2_PB4</text>
<text x="76.8" y="172.3">SCL</text>
<text x="109.3" y="169.8">R23</text>
<text x="119.4" y="169.8">0</text>
<text x="76.8" y="177.3">SDA</text>
<text x="94.5" y="179.9">SDA</text>
<text x="106.7" y="179.9">R24</text>
<text x="119.4" y="179.9">10K</text>
<text x="76.8" y="182.4">PB12</text>
<text x="94.5" y="185">SCL</text>
<text x="106.7" y="185">R25</text>
<text x="119.4" y="185">10K</text>
<text x="94.5" y="189.6">SWD_CLK R21</text>
<text x="119.4" y="190.1">NC</text>
<text x="28.5" y="192.6">RST</text>
<text x="94.5" y="194.7">SWD_TMS R22</text>
<text x="119.4" y="195.2">NC</text>
<text x="48.3" y="202.8">Header_30Pin</text>
</g>
<g font-size="2.3" fill="#004080">
<text x="237.3" y="17.8" transform="rotate(-90 237.3 17.8)">4</text>
<text x="239.9" y="17.8" transform="rotate(-90 239.9 17.8)">5</text>
<text x="235" y="21.4">1</text>
<text x="237.3" y="24.2" transform="rotate(-90 237.3 24.2)">2</text>
<text x="239.9" y="24.2" transform="rotate(-90 239.9 24.2)">3</text>
<text x="42" y="34.1">VDD_IO</text>
<text x="54.4" y="35.3" transform="rotate(-90 54.4 35.3)">ADC1</text>
<text x="59.5" y="35.3" transform="rotate(-90 59.5 35.3)">ADC2</text>
<text x="64.6" y="34.1" transform="rotate(-90 64.6 34.1)">VDD</text>
<text x="66.3" y="34.1">ADC3</text>
<text x="42" y="39.2">NC1</text>
<text x="66.1" y="39.2">GND2</text>
<text x="42" y="44.3">NC2</text>
<text x="67.5" y="44.3">INT1</text>
<text x="42" y="49.4">SCL/SPC</text>
<text x="67.7" y="49.4">RES</text>
<text x="42" y="54.4">GND1</text>
<text x="67.5" y="54.4">INT2</text>
<text x="54.4" y="62.3" transform="rotate(-90 54.4 62.3)">SDA</text>
<text x="59.5" y="62.3" transform="rotate(-90 59.5 62.3)">SDO/SA0</text>
<text x="64.6" y="62.3" transform="rotate(-90 64.6 62.3)">CS</text>
<text x="206.9" y="76.2" transform="rotate(-90 206.9 76.2)">GND8</text>
<text x="217" y="76.2" transform="rotate(-90 217 76.2)">GND7</text>
<text x="222.1" y="76.2" transform="rotate(-90 222.1 76.2)">GND6</text>
<text x="227.2" y="76.2" transform="rotate(-90 227.2 76.2)">GND5</text>
<text x="232.3" y="76.2" transform="rotate(-90 232.3 76.2)">GND4</text>
<text x="194.4" y="79.8">GND</text>
<text x="211.9" y="79" transform="rotate(-90 211.9 79)">RF_OUT</text>
<text x="236.3" y="79.8">GND3</text>
<text x="194.4" y="84.9">PB12</text>
<text x="238.3" y="84.9">PB2</text>
<text x="47" y="90">VDD</text>
<text x="47" y="95.1">GND2</text>
<text x="58.5" y="90">GND1</text>
<text x="60.1" y="95.1">CSB</text>
<text x="194.4" y="90">PB14</text>
<text x="194.4" y="95.1">PB15</text>
<text x="237" y="90">PB11</text>
<text x="237" y="95.1">PB10</text>
<text x="47" y="100.2">VDDIO</text>
<text x="61" y="100.2">SDI</text>
<text x="194.4" y="100.2">PA8</text>
<text x="238.1" y="100.2">RST</text>
<text x="47" y="105.2">SDO</text>
<text x="60.1" y="105.2">SCK</text>
<text x="194.4" y="105.2">PA9</text>
<text x="238.3" y="105.2">PA0</text>
<text x="194.4" y="110.3">PA10</text>
<text x="238.3" y="110.3">PA1</text>
<text x="194.4" y="115.4">PA12</text>
<text x="236.3" y="115.4">GND2</text>
<text x="49.6" y="123">1</text>
<text x="58.5" y="123">2</text>
<text x="194.4" y="120.5">PB4</text>
<text x="194.4" y="125.6">PA13</text>
<text x="238.3" y="120.5">PA2</text>
<text x="238.3" y="125.6">PB9</text>
<text x="49.6" y="128.1">3</text>
<text x="58.5" y="128.1">4</text>
<text x="194.4" y="130.6">VCC</text>
<text x="238.3" y="130.6">PB8</text>
<text x="49.6" y="133.2">5</text>
<text x="58.5" y="133.2">6</text>
<text x="206.9" y="135.9" transform="rotate(-90 206.9 135.9)">GND1</text>
<text x="211.9" y="135.9" transform="rotate(-90 211.9 135.9)">PA14</text>
<text x="217" y="135.9" transform="rotate(-90 217 135.9)">PA15</text>
<text x="222.1" y="135.9" transform="rotate(-90 222.1 135.9)">PB3</text>
<text x="227.2" y="135.9" transform="rotate(-90 227.2 135.9)">PB5</text>
<text x="232.3" y="135.9" transform="rotate(-90 232.3 135.9)">BOOT0</text>
<text x="49.6" y="138.3">7</text>
<text x="49.6" y="143.3">9</text>
<text x="57.2" y="143.3">10</text>
<text x="58.5" y="138.3">8</text>
<text x="49.6" y="148.4">11</text>
<text x="57.2" y="148.4">12</text>
<text x="262.7" y="148.6" transform="rotate(-90 262.7 148.6)">1</text>
<text x="265.3" y="148.6" transform="rotate(-90 265.3 148.6)">2</text>
<text x="49.6" y="153.5">13</text>
<text x="57.2" y="153.5">14</text>
<text x="49.6" y="158.6">15</text>
<text x="57.2" y="158.6">16</text>
<text x="49.6" y="163.7">17</text>
<text x="57.2" y="163.7">18</text>
<text x="49.6" y="168.7">19</text>
<text x="49.6" y="173.8">21</text>
<text x="57.2" y="168.7">20</text>
<text x="57.2" y="173.8">22</text>
<text x="49.6" y="178.9">23</text>
<text x="57.2" y="178.9">24</text>
<text x="49.6" y="184">25</text>
<text x="57.2" y="184">26</text>
<text x="49.6" y="189.1">27</text>
<text x="57.2" y="189.1">28</text>
<text x="49.6" y="194.1">29</text>
<text x="57.2" y="194.1">30</text>
</g>
<g font-size="2.3" fill="#f00">
<text x="269.8" y="89.7">UART3_RX</text>
<text x="269.8" y="84.7">STANDBY</text>
<text x="269.8" y="94.8">UART3_TX</text>
<text x="269.8" y="99.9">RST</text>
<text x="156.5" y="104.7">UART1_TX</text>
<text x="269.8" y="105">1PPS</text>
<text x="156.5" y="109.8">UART1_RX</text>
<text x="269.8" y="110.1">CHG</text>
<text x="156.5" y="114.9">LED1_PA12</text>
<text x="156.5" y="120">LED2_PB4</text>
<text x="269.8" y="120.2">ADC_VBAT</text>
<text x="127.6" y="150.7">UART1_RX_CP</text>
<text x="212.9" y="162.1">PA15</text>
</g>
<text font-size="2.3" fill="#000040" x="28.5" y="131.2">UART1_RX1</text>
<text font-size="2.2" x="200.7" y="195.1">Size</text>
<g font-size="1.8">
<text x="31.8" y="1.9">5</text>
<text x="90.1" y="1.9">4</text>
<text x="148.5" y="1.9">3</text>
<text x="206.8" y="1.9">2</text>
<text x="265.2" y="1.9">1</text>
<text x=".7" y="29.8">D</text>
<text x="295.1" y="29.8">D</text>
<text x=".7" y="80.9">C</text>
<text x="295.1" y="80.9">C</text>
<text x=".7" y="132.1">B</text>
<text x="295.1" y="132.1">B</text>
<text x=".7" y="183.3">A</text>
<text x="295.1" y="183.3">A</text>
<text x="31.8" y="209.2">5</text>
<text x="90.1" y="209.2">4</text>
<text x="148.5" y="209.2">3</text>
<text x="206.8" y="209.2">2</text>
<text x="265.2" y="209.2">1</text>
</g>
</svg>
